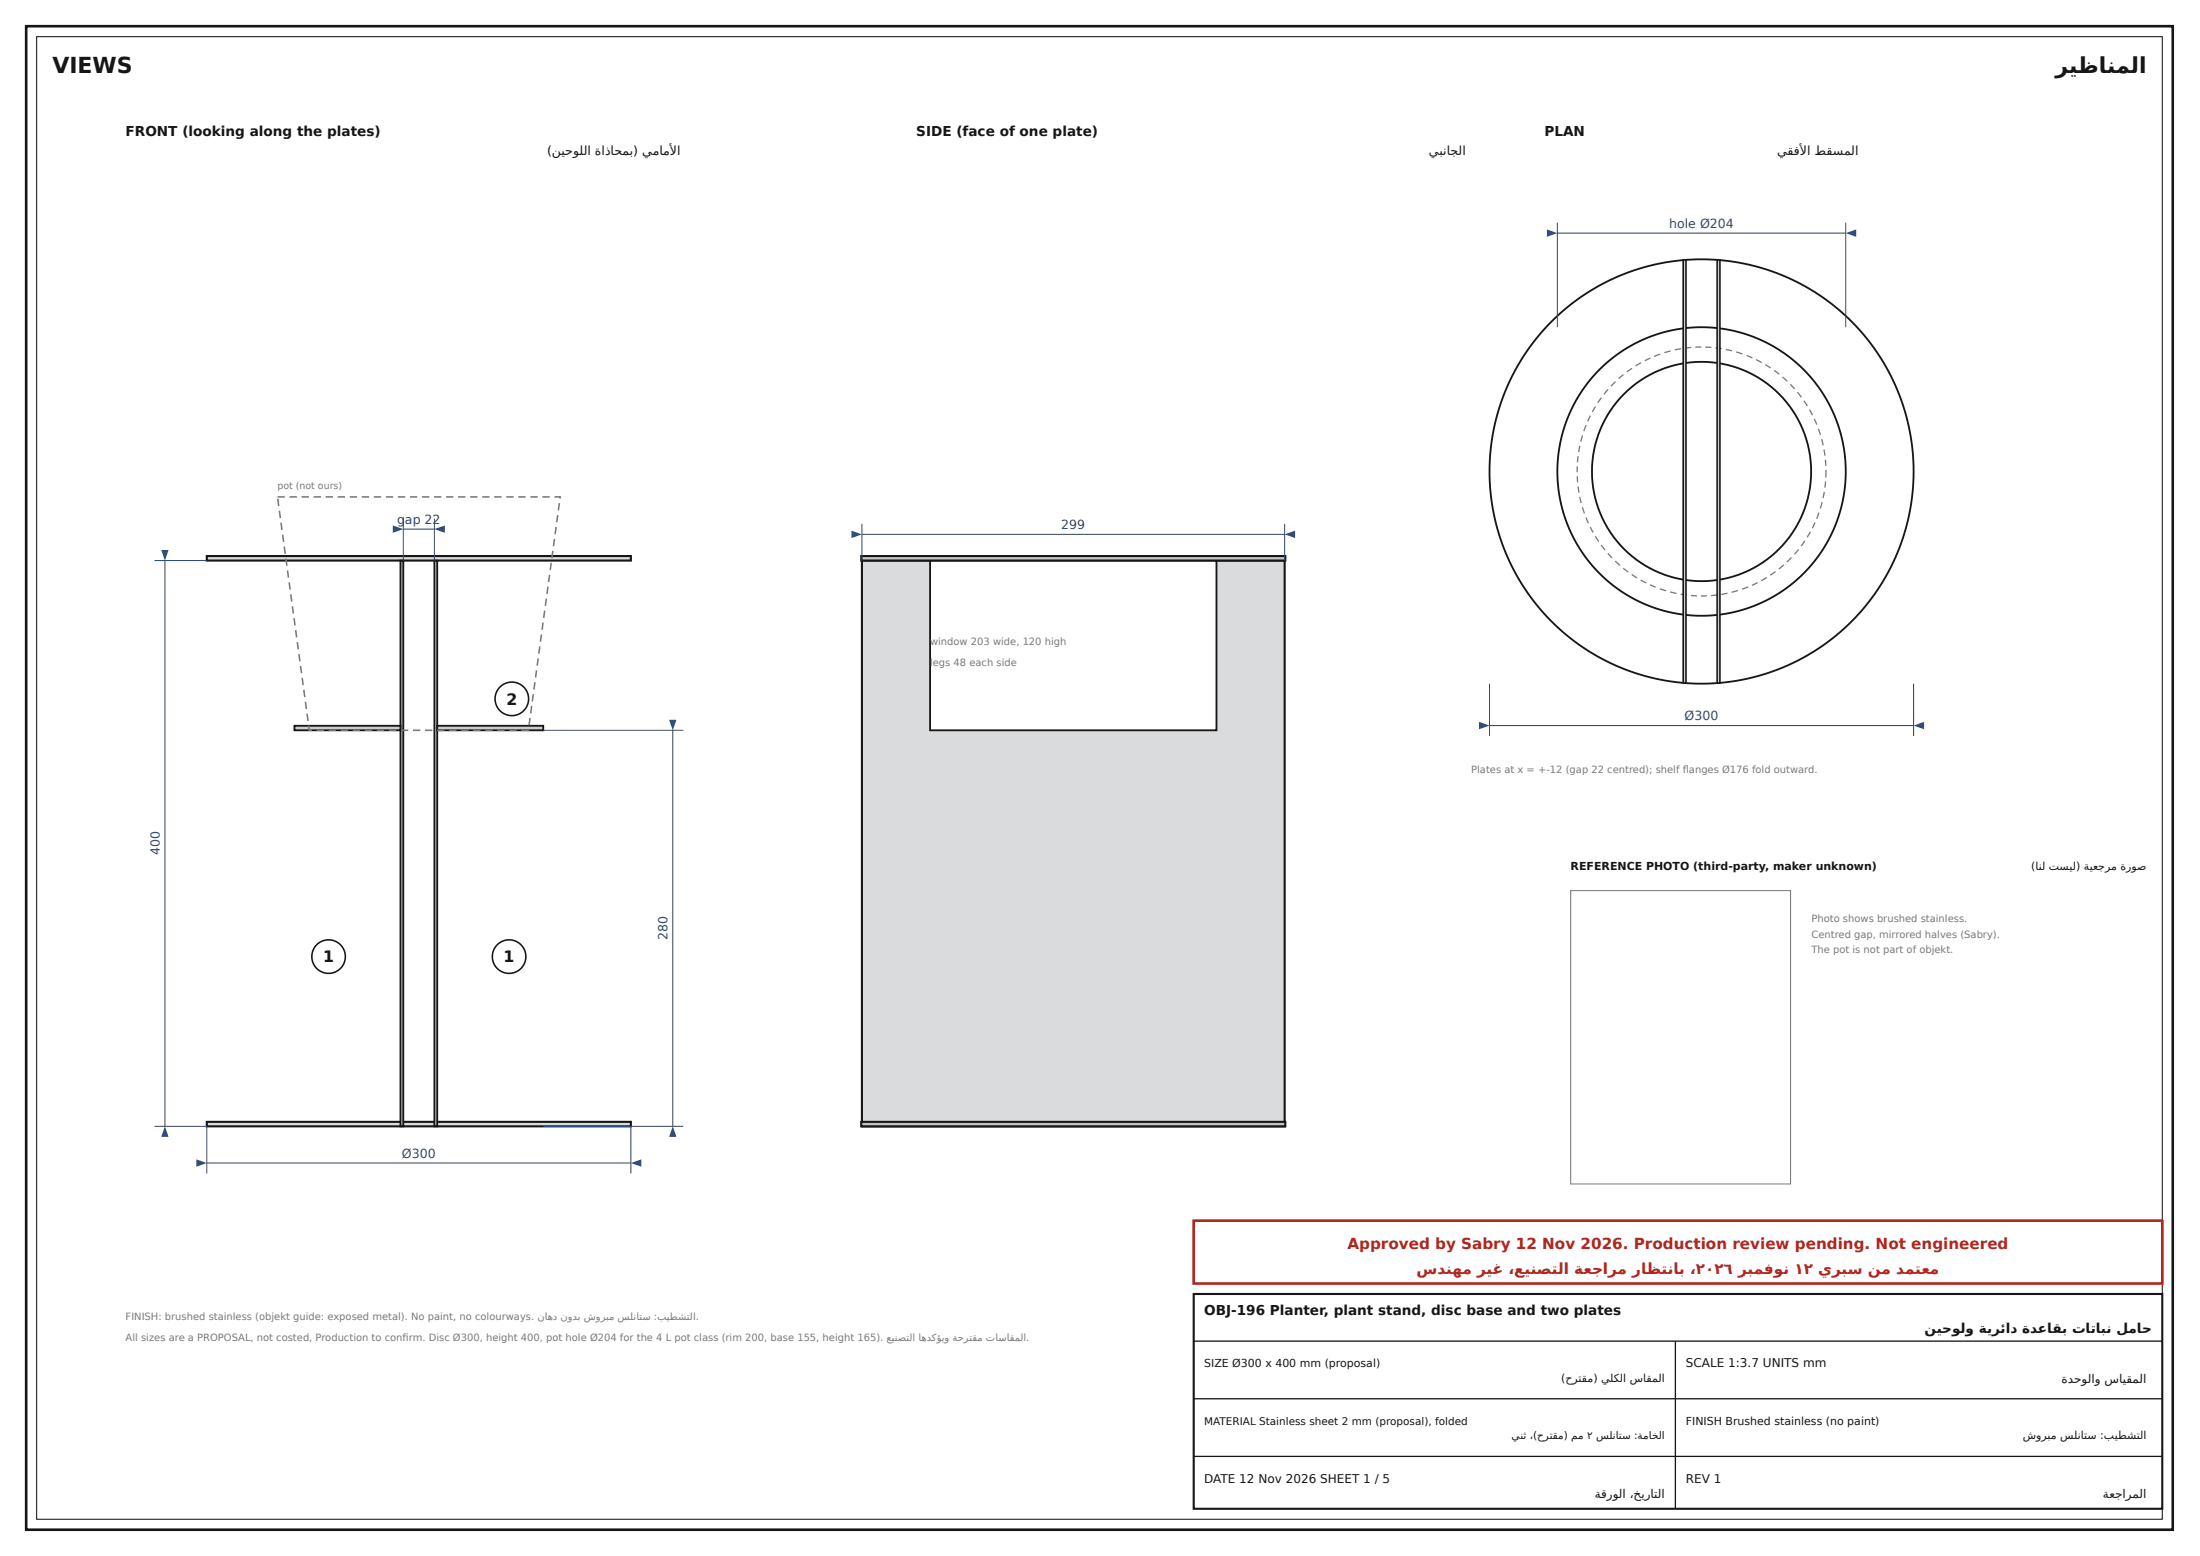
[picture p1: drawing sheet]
<svg xmlns="http://www.w3.org/2000/svg" width="420mm" height="297mm" viewBox="0 0 420 297" stroke-linecap="round" stroke-linejoin="round" font-family="sans-serif">
<path d="M5 5h410v287h-410z" fill="none" stroke="#161616" stroke-width=".5"/>
<path d="M7 7h406v283h-406z" fill="none" stroke="#161616" stroke-width=".2"/>
<path d="M228 247h185v41h-185z" fill="#fff"/>
<path d="M228 247h185v41h-185z" fill="none" stroke="#161616" stroke-width=".4"/>
<path d="M228 256h185M320 256v32M228 267h185M228 278h185" fill="none" stroke="#161616" stroke-width=".25"/>
<path d="M228 233h185v12h-185z" fill="#fff"/>
<path d="M228 233h185v12h-185z" fill="none" stroke="#b3261e" stroke-width=".5"/>
<path d="M39.5 214.1h81v.9h-81z" fill="#d9dbdc"/>
<path d="M39.5 214.1h81v.9h-81z" fill="none" stroke="#161616" stroke-width=".4"/>
<path d="M39.5 106.1h81v.9h-81z" fill="#d9dbdc"/>
<path d="M39.5 106.1h81v.9h-81z" fill="none" stroke="#161616" stroke-width=".4"/>
<path d="M83 107h.5v108h-.5z" fill="#c9cbcd"/>
<path d="M83 107h.5v108h-.5z" fill="none" stroke="#161616" stroke-width=".35"/>
<path d="M83.5 138.5h20.3v.9h-20.3z" fill="#c9cbcd"/>
<path d="M83.5 138.5h20.3v.9h-20.3z" fill="none" stroke="#161616" stroke-width=".35"/>
<path d="M76.5 107h.5v108h-.5z" fill="#c9cbcd"/>
<path d="M76.5 107h.5v108h-.5z" fill="none" stroke="#161616" stroke-width=".35"/>
<path d="M56.2 138.5h20.3v.9h-20.3z" fill="#c9cbcd"/>
<path d="M56.2 138.5h20.3v.9h-20.3z" fill="none" stroke="#161616" stroke-width=".35"/>
<path d="M55.3 94.7h1.4v.3h-1.4zM57.6 94.7h1.4v.3h-1.4zM59.9 94.7h1.4v.3h-1.4zM62.2 94.7h1.4v.3h-1.4zM64.5 94.7h1.4v.3h-1.4zM66.8 94.7h1.4v.3h-1.4zM69.1 94.7h1.4v.3h-1.4zM71.4 94.7h1.4v.3h-1.4zM73.7 94.7h1.4v.3h-1.4zM76 94.7h1.4v.3h-1.4zM78.3 94.7h1.4v.3h-1.4zM80.6 94.7h1.4v.3h-1.4zM82.9 94.7h1.4v.3h-1.4zM85.2 94.7h1.4v.3h-1.4zM87.5 94.7h1.4v.3h-1.4zM89.8 94.7h1.4v.3h-1.4zM92.1 94.7h1.4v.3h-1.4zM94.4 94.7h1.4v.3h-1.4zM96.7 94.7h1.4v.3h-1.4zM99 94.7h1.4v.3h-1.4zM101.3 94.7h1.4v.3h-1.4zM103.6 94.7h1.4v.3h-1.4zM105.9 94.7h1.3l-.1 .5-.3-.1 .1-.3h.1v.2h-1.1zM106.7 96l.3 .1-.2 1.3h-.3zM106.4 98.3h.3l-.2 1.4h-.3zM106.1 100.6h.3l-.2 1.4h-.3zM105.8 102.9h.3l-.2 1.4-.3-.1zM105.4 105.1l.3 .1-.1 1.4-.3-.1zM105.1 107.4l.3 .1-.2 1.3h-.3zM104.8 109.7h.3l-.2 1.4h-.3zM104.5 112h.3l-.2 1.4h-.3zM104.2 114.2l.3 .1-.2 1.4-.3-.1zM103.9 116.5l.3 .1-.2 1.4-.3-.1zM103.6 118.8h.3l-.2 1.4h-.3zM103.3 121.1h.3l-.2 1.4h-.3zM103 123.4h.3l-.2 1.4h-.3zM102.6 125.6l.3 .1-.1 1.4-.3-.1zM102.3 127.9l.3 .1-.2 1.4-.3-.1zM102 130.2h.3l-.2 1.4h-.3zM101.7 132.5h.3l-.2 1.4h-.3zM101.4 134.8h.3l-.2 1.4-.3-.1zM101.1 137l.3 .1-.2 1.4-.3-.1zM99.6 139.2h1.3v.2h-.1h.3v.1h-1.5zM97.3 139.2h1.4v.3h-1.4zM95 139.2h1.4v.3h-1.4zM92.7 139.2h1.4v.3h-1.4zM90.4 139.2h1.4v.3h-1.4zM88.1 139.2h1.4v.3h-1.4zM85.8 139.2h1.4v.3h-1.4zM83.5 139.2h1.4v.3h-1.4zM81.2 139.2h1.4v.3h-1.4zM78.9 139.2h1.4v.3h-1.4zM76.6 139.2h1.4v.3h-1.4zM74.3 139.2h1.4v.3h-1.4zM72 139.2h1.4v.3h-1.4zM69.7 139.2h1.4v.3h-1.4zM67.4 139.2h1.4v.3h-1.4zM65.1 139.2h1.4v.3h-1.4zM62.8 139.2h1.4v.3h-1.4zM60.5 139.2h1.4v.3h-1.4zM58.8 138.5h.3l.1 .9h-.1v-.2h.5v.3h-.7zM58.5 136.3l.3-.1 .2 1.4h-.3zM58.2 134l.3-.1 .2 1.4-.3 .1zM57.9 131.7h.3l.2 1.3-.3 .1zM57.6 129.4h.3l.2 1.4h-.3zM57.3 127.1h.3l.1 1.4h-.3zM56.9 124.9l.3-.1 .2 1.4h-.3zM56.6 122.6l.3-.1 .2 1.4-.3 .1zM56.3 120.3h.3l.2 1.3-.3 .1zM56 118h.3l.2 1.4h-.3zM55.7 115.7h.3l.2 1.4h-.3zM55.4 113.5l.3-.1 .2 1.4-.3 .1zM55.1 111.2l.3-.1 .2 1.4-.3 .1zM54.8 108.9h.3l.2 1.4h-.3zM54.5 106.6h.3l.1 1.4h-.3zM54.1 104.3h.3l.2 1.4h-.3zM53.8 102.1l.3-.1 .2 1.4-.3 .1zM53.5 99.8l.3-.1 .2 1.4-.3 .1zM53.2 97.5h.3l.2 1.4h-.3zM52.9 95.2h.3l.2 1.4h-.3zM53 94.7h1.4v.3h-1.4z" fill="#7a7a7a"/>
<path d="M31.5 107v108" fill="none" stroke="#2a4a7a" stroke-width=".2"/>
<g fill="#2a4a7a">
<path d="M30.8 105h1.4l-.7 2z"/>
<path d="M31.5 215l.7 2h-1.4z"/>
</g>
<path d="M29.5 107h10M29.5 215h10" fill="none" stroke="#2a4a7a" stroke-width=".19"/>
<path d="M39.5 222h81" fill="none" stroke="#2a4a7a" stroke-width=".2"/>
<g fill="#2a4a7a">
<path d="M37.5 221.3l2 .7-2 .7z"/>
<path d="M120.5 222l2-.7v1.4z"/>
</g>
<path d="M39.5 215v9M120.5 215v9" fill="none" stroke="#2a4a7a" stroke-width=".19"/>
<path d="M77 101h6" fill="none" stroke="#2a4a7a" stroke-width=".2"/>
<g fill="#2a4a7a">
<path d="M75 100.3l2 .7-2 .7z"/>
<path d="M83 101l2-.7v1.4z"/>
</g>
<path d="M77 99v8M83 99v8" fill="none" stroke="#2a4a7a" stroke-width=".19"/>
<path d="M128.5 139.4v75.6" fill="none" stroke="#2a4a7a" stroke-width=".2"/>
<g fill="#2a4a7a">
<path d="M127.8 137.4h1.4l-.7 2z"/>
<path d="M128.5 215l.7 2h-1.4z"/>
</g>
<path d="M103.8 139.4h26.7M103.8 215h26.7" fill="none" stroke="#2a4a7a" stroke-width=".19"/>
<circle cx="97.2" cy="182.6" r="3.2" fill="#fff"/>
<circle cx="97.2" cy="182.6" r="3.2" fill="none" stroke="#161616" stroke-width=".3"/>
<circle cx="62.8" cy="182.6" r="3.2" fill="#fff"/>
<circle cx="62.8" cy="182.6" r="3.2" fill="none" stroke="#161616" stroke-width=".3"/>
<circle cx="97.8" cy="133.4" r="3.2" fill="#fff"/>
<circle cx="97.8" cy="133.4" r="3.2" fill="none" stroke="#161616" stroke-width=".3"/>
<path d="M164.6 107h80.8v108h-80.8z" fill="#d9dbdc"/>
<path d="M164.6 107h80.8v108h-80.8z" fill="none" stroke="#161616" stroke-width=".4"/>
<path d="M177.6 107h54.7v32.4h-54.7z" fill="#fff"/>
<path d="M177.6 107h54.7v32.4h-54.7z" fill="none" stroke="#161616" stroke-width=".35"/>
<path d="M164.5 214.1h81v.9h-81z" fill="#c0c3c5"/>
<path d="M164.5 214.1h81v.9h-81z" fill="none" stroke="#161616" stroke-width=".4"/>
<path d="M164.5 106.1h81v.9h-81z" fill="#c0c3c5"/>
<path d="M164.5 106.1h81v.9h-81z" fill="none" stroke="#161616" stroke-width=".4"/>
<path d="M164.6 102h80.8" fill="none" stroke="#2a4a7a" stroke-width=".2"/>
<g fill="#2a4a7a">
<path d="M162.6 101.3l2 .7-2 .7z"/>
<path d="M245.4 102l2-.7v1.4z"/>
</g>
<path d="M164.6 100v7M245.4 100v7" fill="none" stroke="#2a4a7a" stroke-width=".19"/>
<circle cx="325" cy="90" r="40.5" fill="#fff"/>
<circle cx="325" cy="90" r="40.5" fill="none" stroke="#161616" stroke-width=".35"/>
<circle cx="325" cy="90" r="27.5" fill="#fff"/>
<circle cx="325" cy="90" r="27.5" fill="none" stroke="#161616" stroke-width=".35"/>
<circle cx="325" cy="90" r="20.9" fill="#fff"/>
<circle cx="325" cy="90" r="20.9" fill="none" stroke="#161616" stroke-width=".35"/>
<path d="M348.6 91.9h.2l-.1 1.2h-.3zM348.3 93.9h.3l-.3 1.2-.2-.1zM347.9 95.8l.2 .1-.3 1.2-.2-.1zM347.3 97.8l.2 .1-.4 1.2-.2-.1zM346.6 99.7l.2 .1-.5 1.1-.3-.1zM345.7 101.5l.2 .1-.6 1-.2-.1zM344.6 103.2l.2 .1-.7 1-.2-.1zM343.4 104.8l.2 .1-.8 1-.2-.2zM341.2 107.2l.9-.9 .2 .2-.9 .9zM339.7 108.5l.9-.8 .2 .2-.9 .8zM338.1 109.7l1-.7 .1 .2-1 .7zM336.4 110.7l1-.6 .1 .2-1 .6zM334.6 111.6l1-.5 .2 .2-1.1 .5zM332.7 112.3l1.2-.4 .1 .2-1.2 .5zM330.7 112.9l1.2-.3 .1 .2-1.2 .4zM328.7 113.3l1.2-.2 .1 .3-1.2 .2zM326.8 113.6l1.2-.2v.3l-1.2 .1zM324.9 113.6h1.1v.3h-1.1zM323 113.5l1.1 .1v.3l-1.1-.1zM321 113.3l1.2 .2v.2l-1.2-.2zM319 112.9l1.2 .3v.2l-1.2-.3zM317.1 112.3l1.2 .4-.1 .2-1.2-.4zM315.2 111.5l1.1 .5-.1 .2-1.1-.5zM313.4 110.6l1.1 .6-.1 .2-1.1-.6zM311.7 109.6l1 .6-.1 .2-1-.6zM310.1 108.4l1 .7-.2 .2-.9-.7zM308.6 107l.9 .8-.2 .2-.9-.8zM307 105.7l.2-.2 .8 .9-.2 .2zM305.7 104.1l.2-.1 .8 .9-.2 .2zM304.6 102.4l.2-.1 .7 1-.2 .1zM303.6 100.7l.2-.2 .6 1.1-.2 .1zM302.8 98.8h.2l.5 1-.2 .1zM302.1 96.9l.3-.1 .3 1.2-.2 .1zM301.6 94.9l.3-.1 .2 1.2-.2 .1zM301.3 92.9l.2-.1 .2 1.2-.2 .1zM301.1 90.9h.3l.1 1.2h-.3zM301.1 89h.3v1.2h-.3zM301.3 87.1h.2l-.1 1.2-.2-.1zM301.6 85.1h.3l-.2 1.2h-.3zM302.1 83.1h.3l-.3 1.2h-.3zM302.8 81.1l.3 .1-.5 1.1h-.2zM303.7 79.3l.2 .1-.5 1.1-.3-.1zM304.6 77.5l.2 .1-.6 1.1-.2-.1zM305.8 75.8l.2 .2-.7 1-.2-.2zM307.1 74.2l.1 .2-.7 .9-.2-.1zM308 73.2l.5-.4 .1 .1-.8 .9-.2-.2zM309.1 72.2l.9-.8 .2 .2-1 .8zM310.7 70.9l1-.7 .1 .2-1 .7zM312.3 69.7l1.1-.6 .1 .2-1 .7zM314.1 68.8l1.1-.6 .1 .3-1.1 .5zM315.9 67.9l1.2-.4v.2l-1.1 .4zM317.9 67.2l1.2-.3v.2l-1.2 .3zM319.9 66.7l1.2-.3v.3l-1.2 .2zM321.8 66.3l1.2-.1v.2l-1.1 .2zM323.8 66.1h1.2v.3h-1.2zM325.7 66.1l1.2 .1v.2h-1.2zM327.7 66.3l1.1 .1v.3l-1.2-.2zM329.6 66.6l1.2 .2v.3l-1.2-.3zM331.6 67.1l1.2 .3v.3l-1.2-.4zM333.6 67.7l1.1 .5-.1 .2-1-.4zM335.5 68.5l1 .6-.1 .2-1-.5zM337.2 69.5l1.1 .6-.2 .2-1-.6zM338.9 70.6l1 .7-.1 .2-1-.7zM340.5 71.9l1 .8-.2 .2-.9-.8zM341.9 73.4l.1-.1 .9 .9-.2 .1zM343.2 75l.2-.2 .8 1-.2 .1zM344.4 76.6l.2-.2 .7 1-.2 .2zM345.5 78.3l.2-.2 .6 1.1-.2 .1zM346.4 80l.2-.1 .5 1.1-.2 .1zM347.2 81.9l.2-.1 .4 1.2-.2 .1zM347.8 83.8h.3l.2 1.2h-.2zM348.3 85.8h.2l.2 1.2h-.3zM348.5 87.8h.3l.1 1.1h-.3zM348.6 89.7h.3v1.4h-.3z" fill="#7a7a7a"/>
<path d="M328 49.6h.5v80.8h-.5z" fill="#c9cbcd"/>
<path d="M328 49.6h.5v80.8h-.5z" fill="none" stroke="#161616" stroke-width=".3"/>
<path d="M321.5 49.6h.5v80.8h-.5z" fill="#c9cbcd"/>
<path d="M321.5 49.6h.5v80.8h-.5z" fill="none" stroke="#161616" stroke-width=".3"/>
<path d="M284.5 138.5h81" fill="none" stroke="#2a4a7a" stroke-width=".2"/>
<g fill="#2a4a7a">
<path d="M282.5 137.8l2 .7-2 .7z"/>
<path d="M365.5 138.5l2-.7v1.4z"/>
</g>
<path d="M284.5 130.5v10M365.5 130.5v10" fill="none" stroke="#2a4a7a" stroke-width=".19"/>
<path d="M297.5 44.5h55" fill="none" stroke="#2a4a7a" stroke-width=".2"/>
<g fill="#2a4a7a">
<path d="M295.5 43.8l2 .7-2 .7z"/>
<path d="M352.5 44.5l2-.7v1.4z"/>
</g>
<path d="M297.5 42.5v20M352.5 42.5v20" fill="none" stroke="#2a4a7a" stroke-width=".19"/>
<path d="M300 170h42v56h-42z" fill="none" stroke="#7a7a7a" stroke-width=".2"/>
<g font-size="4.2" fill="#161616">
<text x="10" y="14">VIEWS</text>
<text x="392.6" y="14">ريظانملا</text>
</g>
<g font-size="3" fill="#161616">
<text x="96.7" y="134.5">2</text>
<text x="61.7" y="183.7">1</text>
<text x="96.2" y="183.7">1</text>
</g>
<g font-size="2.9" fill="#b3261e">
<text x="257.4" y="238.4">Approved by Sabry 12 Nov 2026. Production review pending. Not engineered</text>
<text x="270.6" y="243.2">سدنهم ريغ ،عينصتلا ةعجارم راظتناب ،٢٠٢٦ ربمفون ١٢ يربس نم دمتعم</text>
</g>
<g font-size="2.6" fill="#161616">
<text x="24" y="26">FRONT (looking along the plates)</text>
<text x="175" y="26">SIDE (face of one plate)</text>
<text x="295" y="26">PLAN</text>
<text x="230" y="251">OBJ-196 Planter, plant stand, disc base and two plates</text>
<text x="367.6" y="254.4">نيحولو ةيرئاد ةدعاقب تاتابن لماح</text>
</g>
<g font-size="2.4" fill="#161616">
<text x="104.5" y="29.5">(نيحوللا ةاذاحمب) يمامأل ا</text>
<text x="272.9" y="29.5">يبناجلا</text>
<text x="339.4" y="29.5">يقفأل ا طقسملا</text>
</g>
<g font-size="2.4" fill="#2a4a7a">
<text x="318.8" y="43.5">hole Ø204</text>
<text x="75.8" y="100">g</text>
<text x="77.4" y="100">ap 22</text>
<text x="202.7" y="101">299</text>
<text x="321.8" y="137.5">Ø300</text>
<text x="30.5" y="163.3" transform="rotate(-90 30.5 163.3)">400</text>
<text x="127.5" y="179.5" transform="rotate(-90 127.5 179.5)">280</text>
<text x="76.8" y="221">Ø300</text>
</g>
<g font-size="2.3" fill="#161616">
<text x="322" y="261">SCALE 1:3.7 UNITS mm</text>
<text x="393.8" y="264">ةدحولاو سايقملا</text>
<text x="230" y="283">DATE 12 Nov 2026 SHEET 1 / 5</text>
<text x="304.6" y="286">ةقرولا ،خيراتلا</text>
<text x="322" y="283">REV 1</text>
<text x="401.7" y="286">ةعجارملا</text>
</g>
<g font-size="2.1" fill="#161616">
<text x="300" y="166">REFERENCE PHOTO (third-party, maker unknown)</text>
<text x="387.9" y="166">)انل تسيل) ةيعجرم ةروص</text>
<text x="230" y="261">SIZE Ø300 x 400 mm (proposal)</text>
<text x="298.2" y="263.7">(حرتقم) يلكلا ساقملا</text>
<text x="322" y="272">FINISH Brushed stainless (no paint)</text>
<text x="386.4" y="274.7">شوربم سلناتس :بيطشتلا</text>
</g>
<g font-size="2" fill="#161616">
<text x="230" y="272">MATERIAL Stainless sheet 2 mm (proposal), folded</text>
<text x="288.7" y="274.6">ينث ،(حرتقم) مم ٢ سلناتس :ةماخلا</text>
</g>
<g font-size="1.9" fill="#7a7a7a">
<text x="177.6" y="123.2">window 203 wide, 120 high</text>
<text x="177.6" y="127.2">l</text>
<text x="178.2" y="127.2">egs 48 each side</text>
<text x="281" y="147.5">Plates at x = +-12 (gap 22 centred); shelf fl anges Ø176 fold outward.</text>
<text x="346" y="176">Photo shows brushed stainless.</text>
<text x="346" y="179">Centred gap, mirrored halves (Sabry).</text>
<text x="346" y="182">The pot is not part of objekt.</text>
<text x="24" y="252">FINISH: brushed stainless (objekt guide: exposed metal). No paint, no colourways. ناهد نودب شوربم سلناتس :بيطشتلا.</text>
<text x="24" y="256">All sizes are a PROPOSAL, not costed, Production to confi rm. Disc Ø300, height 400, pot hole Ø204 for the 4 L pot class (rim 200, base 155, height 165). عينصتلا اهدكؤيو ةحرتقم تاساقملا.</text>
</g>
<text font-size="1.8" fill="#7a7a7a" x="53" y="93.3">pot (not ours)</text>
</svg>
